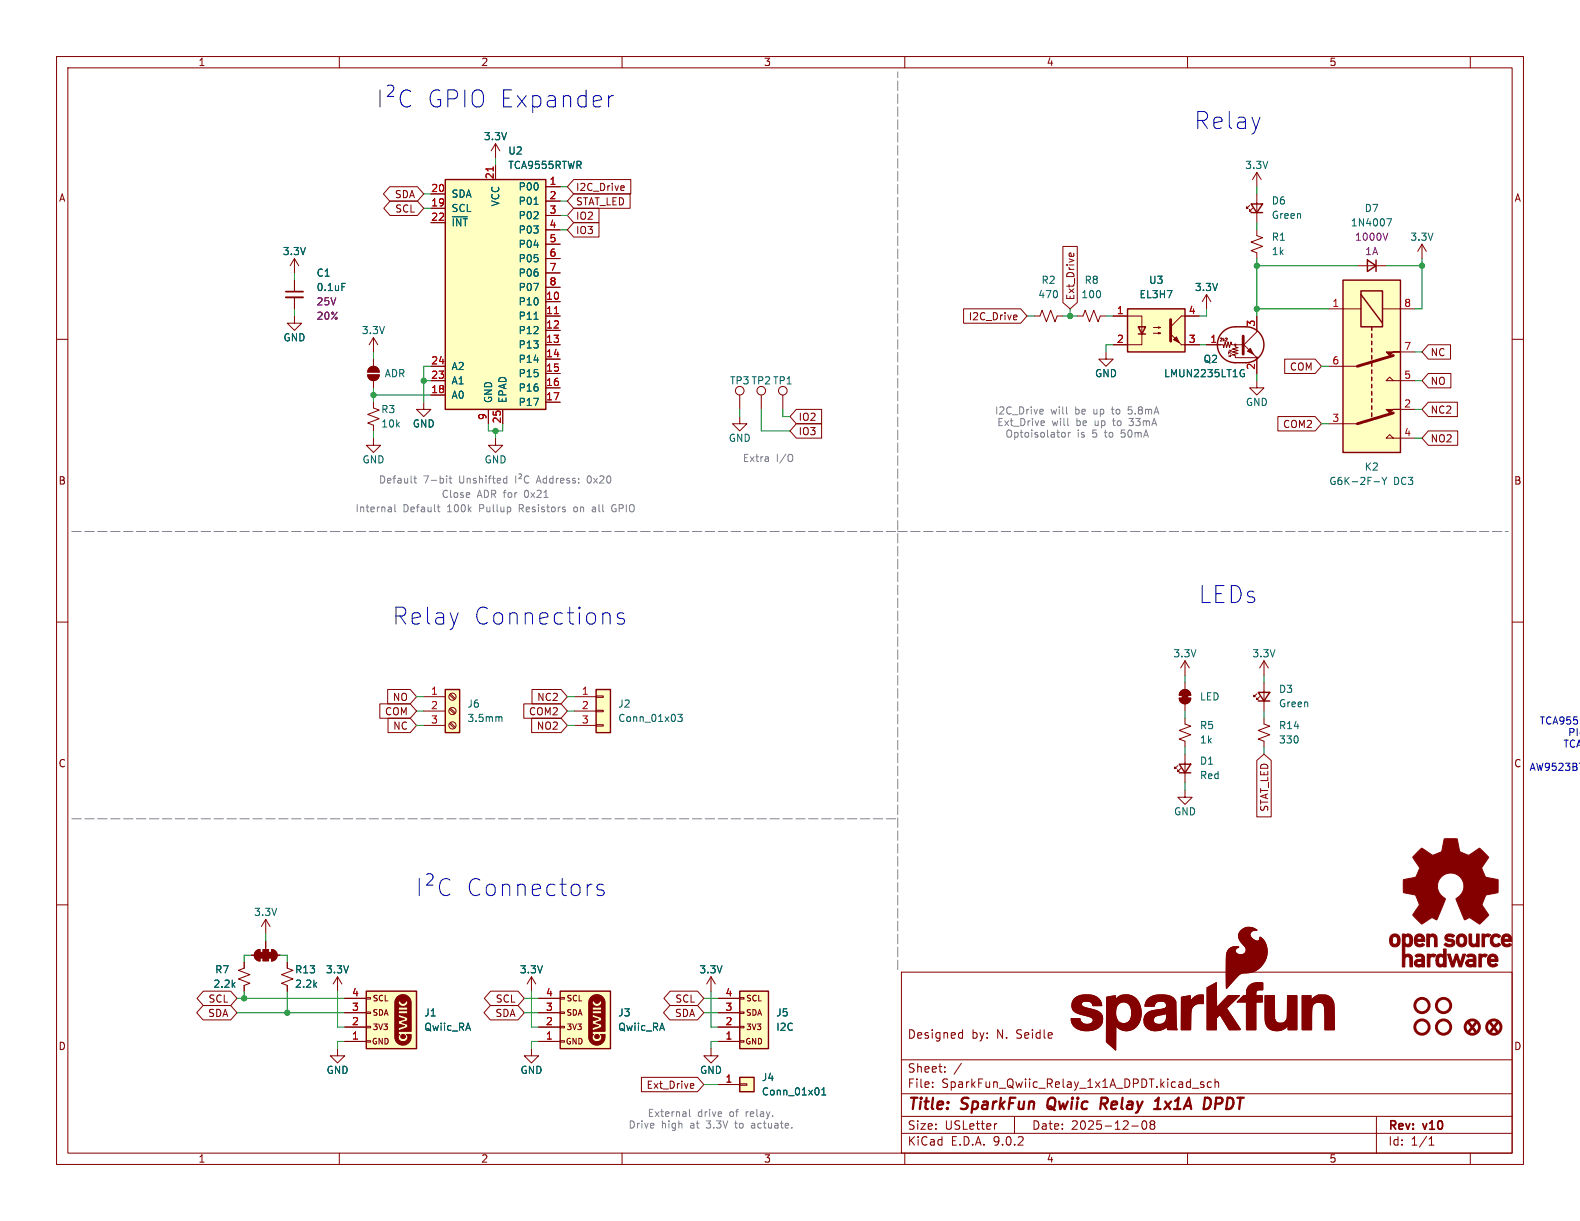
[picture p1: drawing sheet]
<svg xmlns="http://www.w3.org/2000/svg" width="279mm" height="216mm" viewBox="0 0 279 216" stroke-linecap="round" stroke-linejoin="round" font-family="sans-serif">
<g fill="none" stroke="#840000" stroke-width=".18">
<path d="M10 10h259.4v195.9h-259.4zM12 12h255.4v191.9h-255.4zM60 10v2M110 10v2M160 10v2M210 10v2M260 10v2M10 60h2M66 77.5v1.2h1.3l-1.3 1.3-1.2-1.3h1.2M130.8 69.9v2.5M134.6 69.9v2.5M267.4 60h2"/>
<path d="M10 110h2M267.4 110h2M209.5 139.7v1.3h1.3l-1.3 1.2-1.2-1.2h1.2M10 160h2M59.7 172.7l-.8 1.3M59.7 172.7l.8 1.3M59.7 172.7v2.6M159.4 171.9h108v32h-108zM267.4 160h2M159.4 197.4h108M159.4 193.4h108M159.4 187.4h108"/>
<path d="M164.9 192.1v.2M164.9 191.4v.1M167.1 189.4v.2M167.1 188.7v.1M169.8 182.6l.4 .1M170 188l-1.3 1.9M170.2 182.1v1.5M170.2 183.5l-.4 .1M176.3 198.7l-.3 .1M179.4 197.4v3M200.1 199.1h1.2M202.1 198.3a.81 .81 0 0 0 .3 1.4l.2-.2 .2-.4-.2-.8"/>
<path d="M203.4 198.3v.2l.2 .3M203.6 198.8l-.2 .3v.4l.2 .2 .5-.1 .1-.2-.1-.4-.2-.2M203.6 198.8h.3M204.1 198.3l.1 .2-.3 .3M210.9 192.4h1.1M212.9 191.4l-.4-.1-.2 .2 .1 .2 .5 .2v.3h-.6M214.2 191.4l-.4-.1-.3 .3v.4l.1 .2h.6M214.9 191.4l.2-.1 .3 .1 .1 .9M214.9 190.8v1.5M243.4 197.4v6.5M60 203.9v2M110 203.9v2"/>
<path d="M159.4 200.4h108M160 203.9v2M210 203.9v2M252.7 202.5h.9M252.7 201.4l.4-.4v1.5M260 203.9v2"/>
<circle cx="130.8" cy="69.1" r=".76"/>
<circle cx="134.6" cy="69.1" r=".76"/>
</g>
<path d="M185.4 194.4a1.5 1.5 0 0 0 0 1.6M195.2 195.2l.5 .9M195.6 194.1h-.8l-.2 2M195.6 195.1l-.9 .1M204.1 196.1h1.1M206.1 194.8l.8 1.3M207.1 194.8l-1.2 1.3M215 195.2h.7M215.9 194.1h-.8l-.3 2" fill="none" stroke="#840000" stroke-width=".4"/>
<g fill="#840000" stroke="#840000" stroke-width=".18">
<path d="M189.9 176.7a3.7 3.7 0 0 1 4.4-.1l.4 .6 .1 .6h-1.5a1.16 1.16 0 0 0-1.7-.7 .55 .55 0 0 0-.4 .6 .55 .55 0 0 0 .6 .4l1 .3a2.36 2.36 0 0 1 2.2 1.4 2.05 2.05 0 0 1-2.2 2.4 3.3 3.3 0 0 1-3.1-1.1l-.3-1h1.6a1.25 1.25 0 0 0 1 1 1.25 1.25 0 0 0 1.3-.6 .74 .74 0 0 0-.8-.8l-.4-.1a3.1 3.1 0 0 1-2.4-1.2l-.1-.9z"/>
<path d="M195.7 176.3l1.5-.2 .1 .7a2.5 2.5 0 0 1 2.5-.8 2.5 2.5 0 0 1 1.9 2 3.1 3.1 0 0 1-2.3 4.3 2.38 2.38 0 0 1-2.1-.9v4.3l-1.6-1.5v-5.1h1.6a1.53 1.53 0 0 0 1.9 1.8 2.11 2.11 0 0 0 .8-2.7 1.39 1.39 0 0 0-1.6-1 1.39 1.39 0 0 0-1.1 1.6v.3h-1.6z"/>
<path d="M203.1 176.6a4.1 4.1 0 0 1 4.4-.2l.4 .7 .1 4.2 .2 .8h-1.7l-.1-.5a2.79 2.79 0 0 1-3.8-.1l-.3-.6v-.6h1.7a.98 .98 0 0 0 1.4 .8 1.57 1.57 0 0 0 .8-1.9l-.6 .2a1.89 1.89 0 0 0-1.6 .7v.2h-1.7a1.78 1.78 0 0 1 1.9-1.7h.6a1.43 1.43 0 0 0 1.5-.7 .79 .79 0 0 0-1-.9 .96 .96 0 0 0-1.2 .9h-1.6l.2-.8z"/>
<path d="M208.9 176.3l1.5-.2 .1 1a2.13 2.13 0 0 1 2.3-1.2v1.6h-.5a1.6 1.6 0 0 0-1.7 2l-.1 2.6h-1.6z"/>
<path d="M213.5 174.7l1.6-.9v4.4l2.1-2.1h2l-2.3 2.2 2.4 3.8h-1.9l-1.7-2.6-.6 .5v2.1h-1.6z"/>
<path d="M219.5 164.5a2.13 2.13 0 0 1 2.8 0 .91 .91 0 0 0-1.2 .9 1.28 1.28 0 0 0 1.6 .9l.1-.5a.78 .78 0 0 1 .7 .5 3.9 3.9 0 0 1-.1 4.1 3.9 3.9 0 0 1-3.7 1.7 8.1 8.1 0 0 0-2.5 2.4l-.3 .3-.1-4.3a4.1 4.1 0 0 1 .5-2.7 1.84 1.84 0 0 1 1.8-.3 .68 .68 0 0 0-.7 .7 .68 .68 0 0 0 .8 .6 .93 .93 0 0 0 1.1-.5 .93 .93 0 0 0-.3-1.1 1.79 1.79 0 0 1-.5-2.7z"/>
<path d="M220.8 174.4a2.63 2.63 0 0 1 2.5-.6v1.2h-.4a.61 .61 0 0 0-.6 .1 .61 .61 0 0 0-.2 .7v.3h1.1v1.1h-1.1v4.9h-1.7v-4.9h-1.6l1.1-1.1h.5l.1-1.1z"/>
<path d="M223.7 176.1h1.7v4.1a1.18 1.18 0 0 0 1.5 .7 1.18 1.18 0 0 0 .7-1.4l.1-3.4h1.6v6h-1.5v-.9a2.34 2.34 0 0 1-3.8 .2l-.3-1z"/>
<path d="M230.3 176.1h1.5v.8a2.42 2.42 0 0 1 2.7-.9 2.32 2.32 0 0 1 1.4 2.7l.1 3.4h-1.7v-3.2a1.42 1.42 0 0 0-.7-1.6 1.22 1.22 0 0 0-1.6 1.3l-.1 3.5h-1.6z"/>
</g>
<path d="M199.4 54.6h10.1v7.6h-10.1z" fill="#ffffc2"/>
<path d="M199.4 54.6h10.1v7.6h-10.1zM201.3 57.8h1.3l-.7 1.3zM201.3 59.1h1.3M222.5 122.4h2l-1 1.6zM222.5 124h2" fill="none" stroke="#840000" stroke-width=".25"/>
<g fill="none" stroke="#840000" stroke-width=".18">
<path d="M190.5 55.9h1l.4-1 .8 2 .7-2 .8 2 .4-1h1M196.8 55.9h5.1v5.1h-5.1M204 57.9h1.2l-.3 .1v-.2l.3 .1M204 58.9h1.2l-.3 .2v-.3l.3 .1M212.1 55.9h-3.2l-1.9 1.9M213.4 52.1l-.8 1.2M213.4 52.1l.7 1.2M213.4 52.1v2.5M65 66.3h2.1a1.02 1.02 0 0 1-1.1 1 1.02 1.02 0 0 1-1-1zM65.3 65.1a1.02 1.02 0 0 1 1.1-.2 1.02 1.02 0 0 1 .7 .9h-2.1zM66 63.5v1.3M66 67.3v1.3"/>
<path d="M87.6 77.5v1.2h1.3l-1.3 1.3-1.2-1.3h1.2M138.4 69.9v2.5M195.6 62.2v1.3h1.2l-1.2 1.3-1.3-1.3h1.3M208.9 61h3.2M209.5 116.8v2.6M209.5 116.8l-.7 1.3M209.5 116.8l.8 1.3M223.5 116.8l-.7 1.3M223.5 116.8l.8 1.3M223.5 116.8v2.6M208.5 123.4h2.1a1.02 1.02 0 0 1-1.1 1.1 1.02 1.02 0 0 1-1-1.1zM208.8 122.2a1.02 1.02 0 0 1 1.1-.2 1.02 1.02 0 0 1 .7 .9h-2.1z"/>
<path d="M209.5 127v1l1.1 .4-2.1 .8 2.1 .7-2.1 .8 1 .4v1M209.5 120.7v1.2M209.5 124.5v1.2M222.2 122.7l-.5 .5v-.3v.3h.3M222.8 123.2l-.6 .5v-.3v.3h.3M223.5 127v1l1 .4-2 .8 2 .7-2 .8 1 .4v1M223.5 120.7v5M44.4 168.9h1.3M45.3 168.2l.7-.3v2a1.02 1.02 0 0 1-1-.6 1.02 1.02 0 0 1 .3-1.1zM47 166.4v1.5M48 167.9a1.02 1.02 0 0 1 1 1 1.02 1.02 0 0 1-1 1zM48.3 168.9h1.2"/>
<path d="M50.8 170.2v1l1 .4-2 .7 2 .8-2 .8 1 .3v1.1"/>
<circle cx="138.4" cy="69.1" r=".76"/>
</g>
<path d="M207 56.5v3.8" fill="none" stroke="#840000" stroke-width=".51"/>
<g fill="#840000" stroke="#840000" stroke-width=".18">
<path d="M207.5 60.1l.5-.5 .5 1z"/>
<path d="M207 59.1l1.9 1.9z"/>
<path d="M47.5 168.4h.5v1h-.5z"/>
<path d="M48 167.9a1.02 1.02 0 0 1 1 1 1.02 1.02 0 0 1-1 1z"/>
<path d="M46.5 167.9h1v2h-1z"/>
<path d="M46 168.4h.5v1h-.5z"/>
<path d="M45.3 168.2l.7-.3v2a1.02 1.02 0 0 1-1-.6 1.02 1.02 0 0 1 .3-1.1z"/>
<path d="M209 122.7h1.1v1h-1.1z"/>
<path d="M208.5 123.4h2.1a1.02 1.02 0 0 1-1.1 1.1 1.02 1.02 0 0 1-1-1.1z"/>
<path d="M208.8 122.2a1.02 1.02 0 0 1 1.1-.2 1.02 1.02 0 0 1 .7 .9h-2.1z"/>
<path d="M65 66.3h2.1a1.02 1.02 0 0 1-1.1 1 1.02 1.02 0 0 1-1-1z"/>
<path d="M65.3 65.1a1.02 1.02 0 0 1 1.1-.2 1.02 1.02 0 0 1 .7 .9h-2.1z"/>
</g>
<path d="M78.7 121.9h2.6v7.6h-2.6z" fill="#ffffc2"/>
<path d="M78.7 121.9h2.6v7.6h-2.6z" fill="none" stroke="#840000" stroke-width=".25"/>
<g fill="none" stroke="#840000" stroke-width=".18">
<path d="M74.9 123.2h3.8M74.9 125.7h3.8M74.9 128.3h3.8M79.5 122.9l.8 .8M79.5 125.4l.8 .8M79.5 127.9l.8 .9M79.7 122.7l.8 .8M79.7 125.2l.8 .9M79.7 127.8l.8 .8"/>
<circle cx="80" cy="125.7" r=".63"/>
<circle cx="80" cy="128.3" r=".63"/>
<circle cx="80" cy="123.2" r=".63"/>
</g>
<path d="M88.4 126.7l.4 .2v.7" fill="none" stroke="#006464" stroke-width=".18"/>
<path d="M130.8 175.3h5.1v10.1h-5.1z" fill="#ffffc2"/>
<path d="M130.8 175.3h5.1v10.1h-5.1z" fill="none" stroke="#840000" stroke-width=".25"/>
<path d="M66 71.1v1l1.1 .4-2.1 .8 2.1 .7-2.1 .8 1 .4v1M74.9 71.1v1.3h1.3l-1.3 1.3-1.2-1.3h1.2M127 176.5h3.8M127 179.1h3.8M130.8 176.4h.8v.3h-.8zM130.8 178.9h.8v.3h-.8zM125.7 185.4v1.3h1.3l-1.3 1.3-1.2-1.3h1.2M127 181.6h3.8M127 184.2h3.8M130.8 181.5h.8v.2h-.8zM130.8 184h.8v.3h-.8z" fill="none" stroke="#840000" stroke-width=".18"/>
<path d="M64.8 175.3h8.9v10.1h-8.9z" fill="#ffffc2"/>
<g fill="#840000" stroke="#840000" stroke-width=".18">
<path d="M70.3 176.3a1.46 1.46 0 0 1 2.4 .8v5.3h-2.3l1.7-.7v-.6l-1-.3 1-.3v-2.4h-.8v-.1a.8 .8 0 0 0 .8-1h-.4a.4 .4 0 0 1-.4 .4 .4 .4 0 0 1-.4-.4h-.5a.82 .82 0 0 0 .9 1v.1h-.9v.5h1.7v.1h-1.7v.6h1.7v.6l-1.7-.6v.6l1.1 .3-1.1 .3v.6l1.2 .3-1.1 .3-.1 1.2h.3a.79 .79 0 0 0 0 1.1 .79 .79 0 0 0 1.1 0 .79 .79 0 0 0 .1-1.1h.8a1.49 1.49 0 0 1-1.1 1.9 1.49 1.49 0 0 1-1.8-1.2v-6.5z"/>
<circle cx="71.3" cy="183.3" r=".4"/>
</g>
<path d="M64.8 175.3h8.9v10.1h-8.9z" fill="none" stroke="#840000" stroke-width=".25"/>
<g fill="none" stroke="#840000" stroke-width=".18">
<path d="M87.6 25.4l-.7 1.3M87.6 25.4l.8 1.3M87.6 25.4v2.5M52.1 55.9v1.3h1.2l-1.2 1.2-1.3-1.2h1.3M182.9 55.9h1l.4-1 .7 2 .8-2 .8 2 .3-1h1.1M43.2 170.2v1l-1 .4 2 .7-2 .8 2 .8-1 .3v1.1M61 176.5h3.8M61 179.1h3.8M64.8 176.4h.7v.3h-.7zM64.8 178.9h.7v.3h-.7zM61 181.6h3.8M61 184.2h3.8"/>
<path d="M64.8 181.5h.7v.2h-.7zM64.8 184h.7v.3h-.7z"/>
</g>
<path d="M105.4 121.9h2.5v7.6h-2.5z" fill="#ffffc2"/>
<path d="M105.4 121.9h2.5v7.6h-2.5z" fill="none" stroke="#840000" stroke-width=".25"/>
<g fill="none" stroke="#840000" stroke-width=".18">
<path d="M52.1 45.7v2.6M52.1 49.5v2.1M52.1 52.6v2M52.1 45.7l-.8 1.3M52.1 45.7l.7 1.3M66 59.7l-.7 1.3M66 59.7l.8 1.3M66 59.7v2.5M130.8 73.7v1.2h1.3l-1.3 1.3-1.3-1.3h1.3M101.6 123.2h3.8M101.6 125.7h3.8M101.6 128.3h3.8"/>
<path d="M105.4 123.1h1.3v.2h-1.3zM105.4 125.6h1.3v.3h-1.3zM105.4 128.1h1.3v.3h-1.3zM47 162.6l-.8 1.2M47 162.6l.8 1.2M47 162.6v2.5"/>
</g>
<path d="M60.5 50.1h.6M119.9 126.3h.7l-.4 .5 .4 .1v.6l-.2 .1-.5-.1" fill="none" stroke="#006464" stroke-width=".18"/>
<path d="M50.5 51.6h3.1" fill="none" stroke="#840000" stroke-width=".3"/>
<path d="M50.5 52.6h3.1" fill="none" stroke="#840000" stroke-width=".33"/>
<path d="M78.7 31.8h17.8v40.6h-17.8z" fill="#ffffc2"/>
<path d="M78.7 31.8h17.8v40.6h-17.8z" fill="none" stroke="#840000" stroke-width=".25"/>
<g fill="none" stroke="#840000" stroke-width=".18">
<path d="M76.2 34.3h2.5M76.2 36.8h2.5M76.2 39.4h2.5M87.6 29.2v2.6M96.5 33h2.6M96.5 35.6h2.6M96.5 38.1h2.6M96.5 40.6h2.6M96.5 43.2h2.6M96.5 45.7h2.6M96.5 48.3h2.6M96.5 50.8h2.6"/>
<path d="M96.5 53.3h2.6M96.5 55.9h2.6M96.5 58.4h2.6M76.2 64.8h2.5M76.2 67.3h2.5M76.2 69.9h2.5M86.4 72.4v2.5M88.9 72.4v2.5M96.5 61h2.6M96.5 63.5h2.6M96.5 66h2.6M96.5 68.6h2.6"/>
<path d="M96.5 71.1h2.6M94 185.4v1.3h1.2l-1.2 1.3-1.3-1.3h1.3"/>
</g>
<path d="M87.2 29.5v.7M98 55.5h.8" fill="none" stroke="#a90000" stroke-width=".18"/>
<path d="M94.4 36.1h.8M94.4 56.5h.8" fill="none" stroke="#006464" stroke-width=".18"/>
<path d="M99.1 175.3h8.8v10.1h-8.8z" fill="#ffffc2"/>
<g fill="#840000" stroke="#840000" stroke-width=".18">
<path d="M104.6 176.3a1.46 1.46 0 0 1 2.4 .8v5.3h-2.3l1.7-.7v-.6l-1-.3 1-.3v-2.4h-.8v-.1a.8 .8 0 0 0 .8-1h-.4a.4 .4 0 0 1-.4 .4 .4 .4 0 0 1-.4-.4h-.5a.82 .82 0 0 0 .9 1v.1h-.9v.5h1.7v.1h-1.7v.6h1.7v.6l-1.7-.6v.6l1.1 .3-1.1 .3v.6l1.1 .3-1.1 .3v1.2h.2a.79 .79 0 0 0 .1 1.1 .79 .79 0 0 0 1.1 0 .79 .79 0 0 0 .1-1.1h.8a1.49 1.49 0 0 1-1.1 1.9 1.49 1.49 0 0 1-1.8-1.2v-6.5z"/>
<circle cx="105.6" cy="183.3" r=".4"/>
</g>
<path d="M99.1 175.3h8.8v10.1h-8.8z" fill="none" stroke="#840000" stroke-width=".25"/>
<g fill="none" stroke="#840000" stroke-width=".18">
<path d="M222.2 67.3v1.3h1.3l-1.3 1.3-1.2-1.3h1.2M94 172.7l-.8 1.3M94 172.7l.7 1.3M94 172.7v2.6M95.2 176.5h3.9M95.2 179.1h3.9M99.1 176.4h.7v.3h-.7zM99.1 178.9h.7v.3h-.7zM125.7 172.7l-.7 1.3M125.7 172.7l.8 1.3M125.7 172.7v2.6M59.7 185.4v1.3h1.3l-1.3 1.3-1.3-1.3h1.3"/>
<path d="M95.2 181.6h3.9M95.2 184.2h3.9M99.1 181.5h.7v.2h-.7zM99.1 184h.7v.3h-.7z"/>
</g>
<path d="M237.5 49.5h10.1v30.5h-10.1z" fill="#ffffc2"/>
<g fill="none" stroke="#840000" stroke-width=".25">
<path d="M216.2 58.7a3.2 3.2 0 0 1 2.2-.9h1.9a3.2 3.2 0 0 1 3.2 3.2 3.2 3.2 0 0 1-3.2 3.1h-1.9a3.2 3.2 0 0 1-2.9-1.9 3.2 3.2 0 0 1 .7-3.5zM237.5 49.5h10.1v30.5h-10.1zM240.7 51.4h3.8v6.4h-3.8zM240.7 52.1l3.8 5.1M242.6 57.8v.6M242.6 59.1v.6M242.6 60.3v.7M242.6 61.6v.6M242.6 62.9v.6M242.6 64.1v.7M242.6 65.4v.6M242.6 66.7v.6"/>
<path d="M242.6 67.9v.7M242.6 69.2v.7M242.6 70.5v.6M242.6 71.8v.6M242.6 73v.7"/>
</g>
<g fill="none" stroke="#840000" stroke-width=".18">
<path d="M215.8 59.8h.3M216.3 59.8v.5M216.7 59.8h.2l.1 .1-.3 .4h.3M222.2 55.9v2.8l-2.5 2.5M234.9 54.6h5.8M244.5 54.6h5.7M213.4 61h2.9l.1 .5 .3-1 .2 1 .3-1 .2 1 .3-1 .1 .5h1.9M217.2 63l.4 .1M217.3 62.1h.5M217.4 61.9l.2 .2M217.8 62.5l-.5-.2v.3M217.8 61.9l-.2 .1"/>
<path d="M219.7 60.7l2.5 2.5h-3.8v-.3l-.5-.2 1-.2-1-.3 1-.2-1-.3 1-.2-.5-.2v-.3M222.2 63.5v2.5M234.9 64.8h5.1M234.9 74.9h5.1M246.4 67.3l-.7-.6-.6 .6h5.1M246.4 77.5l-.7-.7-.6 .7h5.1M247.6 62.2h2.6M247.6 72.4h2.6"/>
<circle cx="218.4" cy="61" r=".13"/>
<circle cx="222.2" cy="63.2" r=".13"/>
</g>
<path d="M246.4 62.9l-6.4 1.9M246.4 73l-6.4 1.9" fill="none" stroke="#840000" stroke-width=".51"/>
<g fill="#840000" stroke="#840000" stroke-width=".18">
<path d="M245.1 62.2h2.5h-1.2l-.7 .7z"/>
<path d="M245.1 72.4h2.5h-1.2l-.7 .6z"/>
<path d="M220.6 62.1l.5-.5 .5 1z"/>
</g>
<path d="M219.5 65.4h.5M219.8 66.1h.3v.4l-.3 .1h-.3M243 85.2h1M244.4 84.4l.4 .7M244.8 85.1v.6M245.2 84.4l-.4 .7" fill="none" stroke="#006464" stroke-width=".18"/>
<path d="M219.8 59.4v3.2z" fill="#840000" stroke="#840000" stroke-width=".51"/>
<path d="M130.8 190.5h2.5v2.5h-2.5z" fill="#ffffc2"/>
<path d="M221.2 36.1h2.1l-1.1 1.5zM221.2 37.6h2.1M241.8 46l1.5 1-1.5 1zM243.3 46v2M208.5 135.1h2.1l-1.1 1.6zM208.5 136.7h2.1M130.8 190.5h2.5v2.5h-2.5z" fill="none" stroke="#840000" stroke-width=".25"/>
<g fill="none" stroke="#840000" stroke-width=".18">
<path d="M68.9 33h4.9l1.1 1.3-1.1 1.3h-4.9l-1.1-1.3zM69 35.6h4.8l1.1 1.2-1.1 1.3h-4.8l-1.1-1.3zM76.2 34.3h2.5M76.2 36.8h2.5M76.2 39.4h2.5M87.6 29.2v2.6M96.5 33h2.6M96.5 35.6h2.6M96.5 38.1h2.6M101.4 39.4h4.5v2.5h-4.5l-1.1-1.3zM101.4 36.8h4.5v2.6h-4.5l-1.1-1.3zM101.4 34.3h10v2.5h-10l-1.1-1.2z"/>
<path d="M101.4 31.7h10.1v2.6h-10.1l-1.1-1.3zM110 32.8l.3 .1 .1 .2-.6 .2M110.3 33.6l-.3 .1M221 36.3l-.5 .5v-.2v.2h.2M221.5 36.8l-.5 .5v-.2v.2h.2M222.2 30.5v2.5M222.2 34.3v5.1M222.2 30.5l-.7 1.3M222.2 30.5l.8 1.3M52.1 49.5v2.1M52.1 52.6v2M96.5 55.9h2.6"/>
<path d="M96.5 40.6h2.6M96.5 43.2h2.6M96.5 45.7h2.6M96.5 48.3h2.6M96.5 50.8h2.6M96.5 53.3h2.6M96.5 58.4h2.6M170.4 54.6h10.1l1.1 1.3-1.1 1.3h-10.1zM179.4 55.7l.4 .1v.2l-.6 .1M179.8 56.5l-.4 .1M188 43.6h2.5v9.9l-1.3 1.1-1.2-1.1zM189.1 45.2v-.4l.3-.1 .1 .6"/>
<path d="M189.8 44.8l.1 .4M196.8 55.9h2.6M209.5 55.9h2.6M222.2 40.6v1.1l1.1 .3-2.1 .8 2.1 .8-2.1 .7 1 .4v1M222.2 55.9v2.5M240 47h5.1M251.5 43.2l-.8 1.3M251.5 43.2l.7 1.3M251.5 43.2v2.5M76.2 64.8h2.5M76.2 67.3h2.5M76.2 69.9h2.5"/>
<path d="M86.4 72.4v2.5M88.9 72.4v2.5M96.5 61h2.6M96.5 63.5h2.6M96.5 66h2.6M96.5 68.6h2.6M96.5 71.1h2.6M140.8 72.4h4.5v2.5h-4.5l-1.1-1.2zM140.8 74.9h4.5v2.6h-4.5l-1.1-1.3zM196.8 61h2.6M209.5 61h2.6M213.4 61h2.5"/>
<path d="M222.2 63.5v2.5M226 73.7h6.6l1.1 1.2-1.1 1.3h-6.6zM227.2 63.5h5.4l1.1 1.3-1.1 1.2h-5.4zM252.6 76.2h5.2v2.5h-5.2l-1.1-1.2zM252.6 61h3.9v2.5h-3.9l-1.1-1.3zM252.6 66h4v2.6h-4l-1.1-1.3zM252.6 71.1h5.1v2.6h-5.1l-1.1-1.3zM67.2 124.5h5.3l1.2 1.2-1.2 1.3h-5.3zM68.6 121.9h3.9l1.2 1.3-1.2 1.3h-3.9zM68.6 127h3.9l1.2 1.3-1.2 1.2h-3.9zM92.6 124.5h6.6l1.1 1.2-1.1 1.3h-6.6zM94 127h5.2l1.1 1.3-1.1 1.2h-5.2z"/>
<path d="M94.1 121.9h5.1l1.1 1.3-1.1 1.3h-5.1zM208.3 135.4l-.5 .5v-.3v.3h.2M208.8 135.9l-.5 .5v-.3v.3h.2M209.5 133.4v5M222.2 134.5l1.3-1.1 1.3 1.1v9.9h-2.6zM35.9 177.8h4.9l1.1 1.3-1.1 1.2h-4.9l-1.1-1.2zM36 175.3h4.8l1.1 1.2-1.1 1.3h-4.8l-1.2-1.3zM43.2 170.2v1M43.2 174.2v1.1M44.4 168.9h1.3M47 166.4v1.2M48.3 168.9h1.2"/>
<path d="M50.8 170.2v1M50.8 174.2v1.1M61 176.5h3.8M61 179.1h3.8M86.7 177.8h4.9l1.1 1.3-1.1 1.2h-4.9l-1.1-1.2zM86.8 175.3h4.8l1.1 1.2-1.1 1.3h-4.8l-1.2-1.3zM95.2 176.5h3.9M95.2 179.1h3.9M118.4 177.8h4.9l1.2 1.3-1.2 1.2h-4.9l-1.1-1.2zM118.5 175.3h4.8l1.2 1.2-1.2 1.3h-4.8l-1.1-1.3zM127 176.5h3.8M127 179.1h3.8"/>
<path d="M61 181.6h3.8M61 184.2h3.8M95.2 181.6h3.9M95.2 184.2h3.9M113.4 190.5h9.9l1.2 1.3-1.2 1.2h-9.9zM122.3 191.6l.3 .1 .1 .2-.6 .1M122.6 192.4h-.3M127 191.8h3.8M127 181.6h3.8M127 184.2h3.8M130.8 191.6h1.3v.3h-1.3z"/>
</g>
<path d="M94.4 36.1h.8M245.2 38.7h.9l-.6 1.2M60.5 50.1h.6M94.4 56.5h.8M219.5 65.4h.5M219.8 66.1h.3v.4l-.3 .1h-.3M145.3 193.6h.7M145.3 192.7l.4-.4v1.3" fill="none" stroke="#006464" stroke-width=".18"/>
<g fill="none" stroke="#840000" stroke-width=".51">
<circle cx="251.5" cy="177.8" r="1.27"/>
<circle cx="255.3" cy="177.8" r="1.27"/>
<circle cx="251.5" cy="181.6" r="1.27"/>
<circle cx="255.3" cy="181.6" r="1.27"/>
</g>
<path d="M245.4 41.2l-.4 1.3" fill="none" stroke="#840084" stroke-width=".18"/>
<g fill="#840000" stroke="#840000" stroke-width=".18">
<path d="M246 165.4a.97 .97 0 0 1 1.2-.1 .97 .97 0 0 1 .4 1.1 .94 .94 0 0 1-1 1 .94 .94 0 0 1-.9-1.1h.5a.5 .5 0 0 0 .5 .7 .5 .5 0 0 0 .4-.7 .49 .49 0 0 0-.4-.7 .49 .49 0 0 0-.5 .7h-.5l.1-.5z"/>
<path d="M248 165.2h.4v.2a.81 .81 0 0 1 1-.2 .81 .81 0 0 1 .4 1v.1a.82 .82 0 0 1-.4 1 .82 .82 0 0 1-1-.1v1.7a.81 .81 0 0 1 1-.1 .81 .81 0 0 1 .4 1v1.2h-.5v-1.2a.47 .47 0 0 0-.4-.7 .47 .47 0 0 0-.5 .7v1.2h-.4v-4.7h.4a.47 .47 0 0 0 .4 .7 .47 .47 0 0 0 .5-.6 .49 .49 0 0 0-.1-.7 .49 .49 0 0 0-.7 .1l-.1 .5h-.4z"/>
<path d="M250.3 169a.99 .99 0 0 1 1.2-.2 .99 .99 0 0 1 .4 1.2v1h-.5v-.2l-.2 .2a.78 .78 0 0 1-1.1-.8h.4a.47 .47 0 0 0 .6 .3 .47 .47 0 0 0 .3-.5 .76 .76 0 0 0-.9 .2h-.4a.77 .77 0 0 1 .9-.6h.4a.48 .48 0 0 0-.3-.5 .48 .48 0 0 0-.5 .2z"/>
<path d="M250.3 165.4a.92 .92 0 0 1 1.1-.2 .92 .92 0 0 1 .5 .9l.1 .4h-1.5a.65 .65 0 0 0 .5 .5 .65 .65 0 0 0 .6-.2l.3 .3a1.05 1.05 0 0 1-1.3 .2 1.05 1.05 0 0 1-.5-1.2h1.4a.47 .47 0 0 0-.5-.5 .47 .47 0 0 0-.5 .5h-.4z"/>
<path d="M252.3 165.2h.5v.2a.84 .84 0 0 1 1-.1 .84 .84 0 0 1 .3 1v1.1h-.4v-1.1a.48 .48 0 0 0-.5-.7 .48 .48 0 0 0-.4 .7v1.1h-.5z"/>
<path d="M252.4 168.7h.5v.2a.78 .78 0 0 1 1 0l-.3 .4a.53 .53 0 0 0-.7 0 .53 .53 0 0 0 0 .7v1h-.5z"/>
<path d="M255.3 167.8h.4v3.2h-.4v-.2a.84 .84 0 0 1-1.1 0 .84 .84 0 0 1-.3-1h.5a.48 .48 0 0 0 .4 .7 .48 .48 0 0 0 .5-.7 .48 .48 0 0 0-.5-.7 .48 .48 0 0 0-.4 .7h-.5a.83 .83 0 0 1 .3-1 .83 .83 0 0 1 1.1 .1z"/>
<path d="M255.7 165.3l.3-.1h.6l.6 .2-.2 .4-.2-.1a.52 .52 0 0 0-.8 .1l.1 .2a1.01 1.01 0 0 1 1.2 .7 1.05 1.05 0 0 1-1.8 .5l-.1-.2 .3-.3a.7 .7 0 0 0 1.1 0l-.3-.2a.73 .73 0 0 1-.8-.3 .73 .73 0 0 1 0-.9z"/>
<path d="M256 168.7h.5l.4 1.5 .4-1a.37 .37 0 0 1 .1-.4 .37 .37 0 0 1 .3-.1l.5 1.5 .5-1.5h.5l-.8 2.3h-.4l-.4-1.6-.4 1.1a.39 .39 0 0 1-.1 .4 .39 .39 0 0 1-.4 .1z"/>
<path d="M257.9 165.3a.98 .98 0 0 1 1.1 0 .98 .98 0 0 1 .4 1.2 .92 .92 0 0 1-1 .9 .92 .92 0 0 1-.9-1h.5a.49 .49 0 0 0 .6 .6 .49 .49 0 0 0 .3-.7 .49 .49 0 0 0-.4-.7 .49 .49 0 0 0-.5 .6v.2h-.5l.1-.7z"/>
<path d="M259.3 169a.97 .97 0 0 1 1.3-.3 .97 .97 0 0 1 .4 1.3v1h-.4l-.1-.2a.81 .81 0 0 1-1.3-.5h.4a.48 .48 0 0 0 .6 .3 .48 .48 0 0 0 .3-.6h-.6l-.3 .3h-.4a.77 .77 0 0 1 .9-.7h.4a.48 .48 0 0 0-.3-.5 .48 .48 0 0 0-.5 .2z"/>
<path d="M259.8 165.2h.4v.9a.52 .52 0 0 0 .2 .7 .52 .52 0 0 0 .6 0l.1-1.6h.5v2.2h-.5v-.2l-.3 .2a.79 .79 0 0 1-1-.5z"/>
<path d="M250.9 150.4l.5-.4 1.6 1a.58 .58 0 0 0 .9 0l.7-.3a.61 .61 0 0 0 .5-.8l.3-1.6h2.2l.1 .1 .3 1.7a.58 .58 0 0 0 .6 .7l.7 .3a.58 .58 0 0 0 .9-.2l1.4-.9 1.6 1.6-1.2 1.9 .7 1.6 2.2 .5v1.8a.36 .36 0 0 1 0 .4 .36 .36 0 0 1-.4 .1l-1.7 .4-.6 1.2a.61 .61 0 0 0 .2 1l.9 1.3-1.6 1.6-1.6-1a.52 .52 0 0 0-.8 .1l-.2 .1a.34 .34 0 0 1-.3-.4l-1.3-3.3a2.36 2.36 0 0 0 1.3-3 2.36 2.36 0 0 0-3-1.4 2.36 2.36 0 0 0-1.5 3l.4 .7 .6 .5a.38 .38 0 0 1 .3 .2 .38 .38 0 0 1-.1 .5l-1.4 3.2-.9-.3-1.8 1.1-1.4-1.4a.3 .3 0 0 1-.2-.3 .3 .3 0 0 1 .2-.3l1-1.4-.5-1.3a.6 .6 0 0 0-.8-.6l-1.5-.3v-2.2l2.1-.5 .6-1.2a.48 .48 0 0 0 0-.7l-1.1-1.6z"/>
<path d="M261.5 168.7h.5v.3a.69 .69 0 0 1 1-.1 .66 .66 0 0 1-.8 .3l-.2 .4v1.4h-.5z"/>
<path d="M262.1 165.2h.4v.2l.5-.3 .4 .1 .2 .1-.2 .2a.27 .27 0 0 1-.4 .1l-.4 .2-.1 1.6h-.4z"/>
<path d="M263.4 168.9a.98 .98 0 0 1 1.1 0 .98 .98 0 0 1 .4 1.1h-1.4a.58 .58 0 0 0 .4 .6 .58 .58 0 0 0 .6-.2l.3 .2a1.05 1.05 0 0 1-1.3 .3 1.05 1.05 0 0 1-.4-1.3h1.3a.47 .47 0 0 0-.4-.5 .47 .47 0 0 0-.5 .5h-.4z"/>
<path d="M263.8 165.4a1.05 1.05 0 0 1 1.6 .1l-.4 .3a.63 .63 0 0 0-.8-.1 .63 .63 0 0 0-.2 .9 .57 .57 0 0 0 1 .1l.3 .3a1.04 1.04 0 0 1-1.4 .2 1.04 1.04 0 0 1-.3-1.3z"/>
<path d="M265.8 165.3a.99 .99 0 0 1 1.2 0 .99 .99 0 0 1 .3 1.2h-1.4a.64 .64 0 0 0 1.1 .3v.1a.27 .27 0 0 1 .2 .3 .27 .27 0 0 1-.3 .2 1.03 1.03 0 0 1-1.1-.2 1.03 1.03 0 0 1-.3-1.1h1.4a.47 .47 0 0 0-.5-.5 .47 .47 0 0 0-.5 .5h-.4z"/>
<path d="M189.9 176.7a3.7 3.7 0 0 1 4.4-.1l.4 .6 .1 .6h-1.5a1.16 1.16 0 0 0-1.7-.7 .55 .55 0 0 0-.4 .6 .55 .55 0 0 0 .6 .4l1 .3a2.36 2.36 0 0 1 2.2 1.4 2.05 2.05 0 0 1-2.2 2.4 3.3 3.3 0 0 1-3.1-1.1l-.3-1h1.6a1.25 1.25 0 0 0 1 1 1.25 1.25 0 0 0 1.3-.6 .74 .74 0 0 0-.8-.8l-.4-.1a3.1 3.1 0 0 1-2.4-1.2l-.1-.9z"/>
<path d="M195.7 176.3l1.5-.2 .1 .7a2.5 2.5 0 0 1 2.5-.8 2.5 2.5 0 0 1 1.9 2 3.1 3.1 0 0 1-2.3 4.3 2.38 2.38 0 0 1-2.1-.9v4.3l-1.6-1.5v-5.1h1.6a1.53 1.53 0 0 0 1.9 1.8 2.11 2.11 0 0 0 .8-2.7 1.39 1.39 0 0 0-1.6-1 1.39 1.39 0 0 0-1.1 1.6v.3h-1.6z"/>
<path d="M203.1 176.6a4.1 4.1 0 0 1 4.4-.2l.4 .7 .1 4.2 .2 .8h-1.7l-.1-.5a2.79 2.79 0 0 1-3.8-.1l-.3-.6v-.6h1.7a.98 .98 0 0 0 1.4 .8 1.57 1.57 0 0 0 .8-1.9l-.6 .2a1.89 1.89 0 0 0-1.6 .7v.2h-1.7a1.78 1.78 0 0 1 1.9-1.7h.6a1.43 1.43 0 0 0 1.5-.7 .79 .79 0 0 0-1-.9 .96 .96 0 0 0-1.2 .9h-1.6l.2-.8z"/>
<path d="M208.9 176.3l1.5-.2 .1 1a2.13 2.13 0 0 1 2.3-1.2v1.6h-.5a1.6 1.6 0 0 0-1.7 2l-.1 2.6h-1.6z"/>
<path d="M213.5 174.7l1.6-.9v4.4l2.1-2.1h2l-2.3 2.2 2.4 3.8h-1.9l-1.7-2.6-.6 .5v2.1h-1.6z"/>
<path d="M219.5 164.5a2.13 2.13 0 0 1 2.8 0 .91 .91 0 0 0-1.2 .9 1.28 1.28 0 0 0 1.6 .9l.1-.5a.78 .78 0 0 1 .7 .5 3.9 3.9 0 0 1-.1 4.1 3.9 3.9 0 0 1-3.7 1.7 8.1 8.1 0 0 0-2.5 2.4l-.3 .3-.1-4.3a4.1 4.1 0 0 1 .5-2.7 1.84 1.84 0 0 1 1.8-.3 .68 .68 0 0 0-.7 .7 .68 .68 0 0 0 .8 .6 .93 .93 0 0 0 1.1-.5 .93 .93 0 0 0-.3-1.1 1.79 1.79 0 0 1-.5-2.7z"/>
<path d="M220.8 174.4a2.63 2.63 0 0 1 2.5-.6v1.2h-.4a.61 .61 0 0 0-.6 .1 .61 .61 0 0 0-.2 .7v.3h1.1v1.1h-1.1v4.9h-1.7v-4.9h-1.6l1.1-1.1h.5l.1-1.1z"/>
<path d="M223.7 176.1h1.7v4.1a1.18 1.18 0 0 0 1.5 .7 1.18 1.18 0 0 0 .7-1.4l.1-3.4h1.6v6h-1.5v-.9a2.34 2.34 0 0 1-3.8 .2l-.3-1z"/>
<path d="M230.3 176.1h1.5v.8a2.42 2.42 0 0 1 2.7-.9 2.32 2.32 0 0 1 1.4 2.7l.1 3.4h-1.7v-3.2a1.42 1.42 0 0 0-.7-1.6 1.22 1.22 0 0 0-1.6 1.3l-.1 3.5h-1.6z"/>
</g>
<path d="M12.7 94h146M158.7 94h108M12.7 144.8h146M158.7 171.5v-158.8" fill="none" stroke="#848484" stroke-width=".18" stroke-dasharray="1.7 .6"/>
<g fill="none" stroke="#009600" stroke-width=".18">
<path d="M74.9 36.8h1.3M74.9 34.3h1.3M87.6 27.9v1.3M99.1 38.1h1.2M99.1 35.6h1.2M99.1 33h1.2M222.2 33v1.3M222.2 39.4v1.2M52.1 48.3v1.2M52.1 54.6v1.3M99.1 40.6h1.2M181.6 55.9h1.3"/>
<path d="M188 55.9h2.5M189.2 54.6v1.3M195.6 55.9h1.2M213.4 54.6v1.3h-1.3M222.2 54.6h12.7M222.2 45.7v10.2M222.2 47h17.8M245.1 47h6.4M251.5 45.7v8.9h-1.3M66 62.2v1.3M66 68.6v2.5M66 76.2v1.3"/>
<path d="M66 69.9h10.2M74.9 67.3h1.3M76.2 64.8h-1.3v6.3M86.4 74.9v1.3h2.5v-1.3M87.6 76.2v1.3M130.8 72.4v1.3M134.6 72.4v3.8h5.1M138.4 72.4v1.3h1.3M196.8 61h-1.2v1.2M212.1 61h1.3M222.2 66v1.3M233.7 74.9h1.2"/>
<path d="M233.7 64.8h1.2M250.2 77.5h1.3M250.2 67.3h1.3M250.2 72.4h1.3M250.2 62.2h1.3M209.5 119.4v1.3M223.5 119.4v1.3M73.7 128.3h1.2M73.7 125.7h1.2M73.7 123.2h1.2M100.3 128.3h1.3M100.3 125.7h1.3"/>
<path d="M100.3 123.2h1.3M209.5 125.7v1.3M209.5 132.1v1.3M209.5 138.4v1.3M223.5 125.7v1.3M223.5 132.1v1.3M41.9 176.5h19.1M41.9 179.1h19.1M43.2 175.3v1.2M44.4 168.9h-1.2v1.3M47 165.1v1.3M49.5 168.9h1.3v1.3"/>
<path d="M50.8 175.3v3.8M59.7 175.3v6.3h1.3M92.7 176.5h2.5M92.7 179.1h2.5M94 175.3v6.3h1.2M124.5 176.5h2.5M124.5 179.1h2.5M125.7 175.3v6.3h1.3M61 184.2h-1.3v1.2M95.2 184.2h-1.2v1.2M124.5 191.8h2.5M127 184.2h-1.3v1.2"/>
</g>
<g fill="none" stroke="#848484" stroke-width=".18">
<path d="M184.1 72.4h.3l.1 .3-.6 .1M184.3 74.4l.3 .1 .1 .2-.6 .1M184.4 73.2h-.3M184.6 75.2l-.3 .1M187.8 76.5h.3l.3 .2-.1 .5h-.5M188.7 73.2h.1M188.9 75.2l.1 .1M188.9 76.5v.8M189.3 76.5l-.4 .2M199.5 73.1l.2 .1M199.6 75.1l.2 .2M200.1 71.9h-.6v.6l.2-.1"/>
<path d="M69.2 89.7v.8M69.2 90.4l-.1 .1M69.2 90h-.1M69.8 89.2v1.1l.2 .2M73.2 84.6h.5M73.4 84.1v1.1l.3 .2M77.3 89.7h.5M77.5 89.2v1.1l.3 .2M79 84.1v.2M79 84.6v.8M79.4 84.6h.5M79.6 84.1v1.1l.3 .2"/>
<path d="M89.3 84.6h.3M89.6 85.4h-.3M89.6 84.1v1.3M91.2 84.1v1.3M91.7 83.8h.3l.2 .2v.2l-.5 .4h.5M93.5 84.3a.6 .6 0 0 0-.8 .4 .6 .6 0 0 0 .6 .7l.2-.1M101.6 89.7l-.2 .2 .2 .5M104 84.3l-.2 .3 .2 .7M105.1 89.7h-.3M105.2 90h-.3l-.2 .2 .1 .2 .4 .1M108.7 90h.2M108.8 89.2a.61 .61 0 0 0-.6 .7 .61 .61 0 0 0 .7 .5"/>
<path d="M140.1 80.5v.9M121.9 196.2v1l.2 .2M133 199l-.1 .2 .1 .3"/>
</g>
<path d="M67.2 15.9v3M68.5 15.2l.7-.1a.61 .61 0 0 1 .3 1l-1 1h1.1M72.6 16.2a1.12 1.12 0 0 0-1.3-.2 1.12 1.12 0 0 0-.5 1.2 1.27 1.27 0 0 0 .3 1.3 1.27 1.27 0 0 0 1.4 .3l.1-.2M107.6 16.9v2M108.5 16.9a.77 .77 0 0 0-.9 .6M110.3 108.5l-.7-.2-.3 .2-.1 .3 .1 .4 1 .3 .2 .3-.2 .4-.3 .1h-.5l-.3-.1M74.1 155.4v3M75.4 154.6l.7-.1a.61 .61 0 0 1 .3 1l-1 1h1.2M79.6 155.6a1.12 1.12 0 0 0-1.3-.1 1.12 1.12 0 0 0-.6 1.1 1.27 1.27 0 0 0 .4 1.4 1.27 1.27 0 0 0 1.3 .2l.2-.1M106.7 156.5l-.7-.1-.3 .1-.1 .3 .1 .4 1 .3 .2 .3-.2 .4-.3 .2h-.5l-.3-.2" fill="none" stroke="#0000c2" stroke-width=".18"/>
<path d="M87.2 29.5v.7M98 55.5h.8" fill="none" stroke="#a90000" stroke-width=".18"/>
<g fill="#009600" stroke="#009600" stroke-width=".18">
<circle cx="222.2" cy="54.6" r=".46"/>
<circle cx="251.5" cy="47" r=".46"/>
<circle cx="43.2" cy="176.5" r=".46"/>
<circle cx="50.8" cy="179.1" r=".46"/>
<circle cx="74.9" cy="67.3" r=".46"/>
<circle cx="87.6" cy="76.2" r=".46"/>
<circle cx="222.2" cy="47" r=".46"/>
<circle cx="189.2" cy="55.9" r=".46"/>
<circle cx="66" cy="69.9" r=".46"/>
</g>
<g font-size="4.2" fill="#0000c2">
<text x="75.4" y="19.3">GPIO Expander</text>
<text x="211.2" y="23.1">Relay</text>
<text x="212" y="106.9">LEDs</text>
<text x="69.4" y="110.7">Relay</text>
<text x="83.7" y="110.7">Connections</text>
<text x="82.4" y="158.7">Connectors</text>
</g>
<text font-size="3.5" fill="#840000" x="258.8" y="183.4">x x</text>
<g font-size="2.8" fill="#840000">
<text x="160.4" y="196.8">Title:</text>
<text x="170.1" y="196.8">SparkFun</text>
<text x="186.1" y="196.8">Qwiic</text>
<text x="196.2" y="196.8">Relay</text>
<text x="206.6" y="196.8">1x1A</text>
<text x="216.1" y="196.8">DPDT</text>
</g>
<g font-size="2.1" fill="#840000">
<text x="160.4" y="183.9">Designed</text>
<text x="171.8" y="183.9">by:</text>
<text x="176.3" y="183.9">N.</text>
<text x="179.9" y="183.9">Seidle</text>
<text x="160.4" y="189.9">Sheet:</text>
<text x="160.4" y="192.6">File:</text>
<text x="166.5" y="192.6">SparkFun_Qwiic_Relay_1x1A_DPDT.kicad_sch</text>
<text x="160.4" y="202.8">KiCad</text>
<text x="160.4" y="200">Size:</text>
<text x="167.1" y="200">USLetter</text>
<text x="168.1" y="202.8">E.D.A.</text>
<text x="175.7" y="202.8">9.0.2</text>
<text x="182.4" y="200">Date:</text>
<text x="189.4" y="200">2025-12-08</text>
<text x="245.4" y="200.2">Rev:</text>
<text x="245.4" y="202.8">Id:</text>
<text x="249.5" y="202.8">1/1</text>
<text x="251.8" y="200.2">v10</text>
</g>
<g font-size="1.8" fill="#840000">
<text x="35" y="11.9">1</text>
<text x="85" y="11.9">2</text>
<text x="135" y="11.9">3</text>
<text x="185" y="11.9">4</text>
<text x="235" y="11.9">5</text>
<text x="10.3" y="35.9">A</text>
<text x="69.7" y="35.2">SDA</text>
<text x="101.8" y="34">I2C_Drive</text>
<text x="267.7" y="35.9">A</text>
<text x="69.8" y="37.8">SCL</text>
<text x="101.8" y="41.6">IO3</text>
<text x="101.8" y="39.1">IO2</text>
<text x="101.8" y="36.5">STAT_LED</text>
<text x="190.2" y="53.2" transform="rotate(-90 190.2 53.2)">Ext_Drive</text>
<text x="171.2" y="56.8">I2C_Drive</text>
<text x="228" y="65.7">COM</text>
<text x="252.9" y="63.2">NC</text>
<text x="252.9" y="68.3">NO</text>
<text x="141.1" y="74.6">IO2</text>
<text x="141.1" y="77.2">IO3</text>
<text x="226.8" y="75.9">COM2</text>
<text x="252.9" y="73.3">NC2</text>
<text x="252.9" y="78.4">NO2</text>
<text x="10.3" y="85.9">B</text>
<text x="267.7" y="85.9">B</text>
<text x="69.4" y="124.1">NO</text>
<text x="94.9" y="124.1">NC2</text>
<text x="68" y="126.7">COM</text>
<text x="69.4" y="129.2">NC</text>
<text x="93.4" y="126.7">COM2</text>
<text x="94.8" y="129.2">NO2</text>
<text x="10.3" y="135.9">C</text>
<text x="267.7" y="135.9">C</text>
<text x="224.5" y="143.6" transform="rotate(-90 224.5 143.6)">STAT_LED</text>
<text x="36.8" y="177.5">SCL</text>
<text x="87.6" y="177.5">SCL</text>
<text x="119.3" y="177.5">SCL</text>
<text x="10.3" y="185.9">D</text>
<text x="36.7" y="180">SDA</text>
<text x="87.5" y="180">SDA</text>
<text x="119.3" y="180">SDA</text>
<text x="267.7" y="185.9">D</text>
<text x="114.2" y="192.7">Ext_Drive</text>
<text x="35" y="205.8">1</text>
<text x="85" y="205.8">2</text>
<text x="135" y="205.8">3</text>
<text x="185" y="205.8">4</text>
<text x="235" y="205.8">5</text>
</g>
<g font-size="1.8" fill="#006464">
<text x="85.5" y="25">3.3V</text>
<text x="89.8" y="27.5">U2</text>
<text x="79.8" y="35.2">SDA</text>
<text x="89.8" y="30.1">TCA9555RTWR</text>
<text x="91.6" y="33.9">P00</text>
<text x="220.1" y="30.1">3.3V</text>
<text x="79.8" y="37.7">SCL</text>
<text x="79.8" y="40.2">~{INT}</text>
<text x="88.5" y="36.6" transform="rotate(-90 88.5 36.6)">VCC</text>
<text x="91.6" y="36.4">P01</text>
<text x="91.6" y="39">P02</text>
<text x="91.6" y="41.5">P03</text>
<text x="224.8" y="36.4">D6</text>
<text x="224.8" y="38.9">Green</text>
<text x="238.8" y="40.2">1N4007</text>
<text x="241.2" y="37.7">D7</text>
<text x="49.9" y="45.3">3.3V</text>
<text x="91.6" y="44">P04</text>
<text x="91.6" y="46.6">P05</text>
<text x="224.8" y="42.8">R1</text>
<text x="224.8" y="45.3">1k</text>
<text x="249.3" y="42.8">3.3V</text>
<text x="55.9" y="49.1">C1</text>
<text x="55.9" y="51.7">0.1uF</text>
<text x="91.6" y="49.1">P06</text>
<text x="91.6" y="51.7">P07</text>
<text x="183.5" y="52.9">470</text>
<text x="184.1" y="50.4">R2</text>
<text x="191.1" y="52.9">100</text>
<text x="191.7" y="50.4">R8</text>
<text x="201.4" y="52.9">EL3H7</text>
<text x="203.1" y="50.4">U3</text>
<text x="211.2" y="51.7">3.3V</text>
<text x="63.9" y="59.3">3.3V</text>
<text x="91.6" y="54.2">P10</text>
<text x="91.6" y="56.7">P11</text>
<text x="91.6" y="59.3">P12</text>
<text x="50" y="60.6">GND</text>
<text x="79.8" y="65.6">A2</text>
<text x="91.6" y="61.8">P13</text>
<text x="91.6" y="64.4">P14</text>
<text x="212.7" y="64.4">Q2</text>
<text x="67.9" y="66.9">ADR</text>
<text x="79.8" y="68.2">A1</text>
<text x="79.8" y="70.7">A0</text>
<text x="87.2" y="71.4" transform="rotate(-90 87.2 71.4)">GND</text>
<text x="89.8" y="71.4" transform="rotate(-90 89.8 71.4)">EPAD</text>
<text x="91.6" y="66.9">P15</text>
<text x="91.6" y="69.4">P16</text>
<text x="91.6" y="72">P17</text>
<text x="129" y="68.2">TP3 TP2 TP1</text>
<text x="193.5" y="66.9">GND</text>
<text x="205.7" y="66.9">LMUN2235LT1G</text>
<text x="220.2" y="72">GND</text>
<text x="67.3" y="73.3">R3</text>
<text x="67.3" y="75.8">10k</text>
<text x="72.9" y="75.8">GND</text>
<text x="64" y="82.1">GND</text>
<text x="85.6" y="82.1">GND</text>
<text x="128.8" y="78.3">GND</text>
<text x="241.2" y="83.4">K2</text>
<text x="235" y="86">G6K-2F-Y</text>
<text x="246.4" y="86">DC3</text>
<text x="207.4" y="116.4">3.3V</text>
<text x="221.4" y="116.4">3.3V</text>
<text x="82.6" y="125.3">J6</text>
<text x="109.2" y="125.3">J2</text>
<text x="212.1" y="124.1">LED</text>
<text x="226.1" y="122.7">D3</text>
<text x="226.1" y="125.3">Green</text>
<text x="82.6" y="127.9">3.5mm</text>
<text x="109.2" y="127.9">Conn_01x03</text>
<text x="212.1" y="129.1">R5</text>
<text x="212.1" y="131.7">1k</text>
<text x="226.1" y="131.7">330</text>
<text x="226.1" y="129.1">R14</text>
<text x="212.1" y="135.4">D1</text>
<text x="212.1" y="138">Red</text>
<text x="207.5" y="144.4">GND</text>
<text x="44.8" y="162.2">3.3V</text>
<text x="37.9" y="172.3">R7</text>
<text x="52.1" y="172.3">R13</text>
<text x="57.5" y="172.3">3.3V</text>
<text x="91.8" y="172.3">3.3V</text>
<text x="123.6" y="172.3">3.3V</text>
<text x="37.6" y="174.9">2.2k</text>
<text x="52.1" y="174.9">2.2k</text>
<text x="74.9" y="179.9">J1</text>
<text x="109.2" y="179.9">J3</text>
<text x="137.2" y="179.9">J5</text>
<text x="74.9" y="182.5">Qwiic_RA</text>
<text x="109.2" y="182.5">Qwiic_RA</text>
<text x="137.2" y="182.5">I2C</text>
<text x="57.7" y="190.1">GND</text>
<text x="91.9" y="190.1">GND</text>
<text x="123.7" y="190.1">GND</text>
<text x="134.6" y="191.4">J4</text>
<text x="134.6" y="193.9">Conn_01x01</text>
</g>
<g font-size="1.8" fill="#a90000">
<text x="76.2" y="34">20</text>
<text x="87.4" y="31.8" transform="rotate(-90 87.4 31.8)">21</text>
<text x="97.1" y="32.8">1</text>
<text x="97.1" y="35.3">2</text>
<text x="76.2" y="36.6">19</text>
<text x="76.2" y="39.1">22</text>
<text x="97.1" y="37.8">3</text>
<text x="97.1" y="40.4">4</text>
<text x="97.1" y="42.9">5</text>
<text x="97.1" y="45.5">6</text>
<text x="96.5" y="53.1">10</text>
<text x="97.1" y="48">7</text>
<text x="97.1" y="50.5">8</text>
<text x="96.5" y="55.6">11</text>
<text x="96.5" y="58.2">12</text>
<text x="197.4" y="55.6">1</text>
<text x="210.1" y="55.6">4</text>
<text x="222" y="57.9" transform="rotate(-90 222 57.9)">3</text>
<text x="235.5" y="54.4">1</text>
<text x="248.2" y="54.4">8</text>
<text x="76.2" y="64.5">24</text>
<text x="96.5" y="60.7">13</text>
<text x="96.5" y="63.2">14</text>
<text x="96.5" y="65.8">15</text>
<text x="197.4" y="60.7">2</text>
<text x="210.1" y="60.7">3</text>
<text x="213.9" y="60.7">1</text>
<text x="222" y="65.5" transform="rotate(-90 222 65.5)">2</text>
<text x="235.5" y="64.5">6</text>
<text x="248.2" y="62">7</text>
<text x="76.2" y="67.1">23</text>
<text x="76.2" y="69.6">18</text>
<text x="96.5" y="68.3">16</text>
<text x="96.5" y="70.9">17</text>
<text x="248.2" y="67.1">5</text>
<text x="86.1" y="74.4" transform="rotate(-90 86.1 74.4)">9</text>
<text x="88.6" y="75" transform="rotate(-90 88.6 75)">25</text>
<text x="235.5" y="74.7">3</text>
<text x="248.2" y="72.1">2</text>
<text x="248.2" y="77.2">4</text>
<text x="76.1" y="122.9">1</text>
<text x="76.1" y="125.5">2</text>
<text x="102.8" y="122.9">1</text>
<text x="102.8" y="125.5">2</text>
<text x="76.1" y="128">3</text>
<text x="102.8" y="128">3</text>
<text x="62.2" y="176.3">4</text>
<text x="62.2" y="178.8">3</text>
<text x="96.4" y="176.3">4</text>
<text x="96.4" y="178.8">3</text>
<text x="128.2" y="176.3">4</text>
<text x="128.2" y="178.8">3</text>
<text x="62.2" y="181.4">2</text>
<text x="62.2" y="183.9">1</text>
<text x="96.4" y="181.4">2</text>
<text x="96.4" y="183.9">1</text>
<text x="128.2" y="181.4">2</text>
<text x="128.2" y="183.9">1</text>
<text x="128.2" y="191.5">1</text>
</g>
<g font-size="1.8" fill="#840084">
<text x="239.5" y="42.8">1000V</text>
<text x="241.3" y="45.3">1A</text>
<text x="55.9" y="54.2">25V</text>
<text x="55.9" y="56.7">20%</text>
</g>
<g font-size="1.8" fill="#848484">
<text x="175.9" y="73.5">I2C_Drive</text>
<text x="176.2" y="75.5">Ext_Drive</text>
<text x="177.7" y="77.6">Optoisolator</text>
<text x="185.8" y="73.5">will</text>
<text x="186" y="75.5">will</text>
<text x="190.2" y="73.5">be</text>
<text x="190.4" y="75.5">be</text>
<text x="190.5" y="77.6">is</text>
<text x="193.3" y="77.6">5</text>
<text x="193.6" y="73.5">up</text>
<text x="193.9" y="75.5">up</text>
<text x="195.7" y="77.6">to</text>
<text x="197.1" y="73.5">to</text>
<text x="197.3" y="75.5">to</text>
<text x="198.7" y="77.6">50mA</text>
<text x="200.2" y="73.5">5.8mA</text>
<text x="200.4" y="75.5">33mA</text>
<text x="131.3" y="81.9">Extra</text>
<text x="137.3" y="81.9">I/O</text>
<text x="66.9" y="85.7">Default</text>
<text x="74.9" y="85.7">7-bit</text>
<text x="78" y="88.2">Close</text>
<text x="81.3" y="85.7">Unshifted</text>
<text x="84.4" y="88.2">ADR for</text>
<text x="93" y="88.2">0x21</text>
<text x="95.4" y="85.7">Address:</text>
<text x="104.5" y="85.7">0x20</text>
<text x="62.8" y="90.8">Internal</text>
<text x="71.3" y="90.8">Default</text>
<text x="79.2" y="90.8">100k</text>
<text x="85" y="90.8">Pullup</text>
<text x="92.2" y="90.8">Resistors</text>
<text x="102.1" y="90.8">on</text>
<text x="105.6" y="90.8">all</text>
<text x="109.2" y="90.8">GPIO</text>
<text x="114.4" y="197.7">External</text>
<text x="123.4" y="197.7">drive</text>
<text x="129.1" y="197.7">of</text>
<text x="132.2" y="197.7">relay.</text>
<text x="111.1" y="199.8">Drive</text>
<text x="116.9" y="199.8">high</text>
<text x="122.2" y="199.8">at</text>
<text x="125.2" y="199.8">3.3V</text>
<text x="130.5" y="199.8">to</text>
<text x="133.5" y="199.8">actuate.</text>
</g>
<g font-size="1.8" fill="#0000c2">
<text x="272.2" y="128.3">TCA9555R</text>
<text x="277.2" y="130.4">PI4IO</text>
<text x="270.4" y="136.5">AW9523BTQ</text>
<text x="276.4" y="132.4">TCA9</text>
</g>
<g font-size="1.4" fill="#840000">
<text x="65.8" y="179.8">SDA</text>
<text x="65.8" y="177.3">SCL</text>
<text x="100.1" y="179.8">SDA</text>
<text x="100.1" y="177.3">SCL</text>
<text x="131.8" y="179.8">SDA</text>
<text x="131.8" y="177.3">SCL</text>
<text x="65.7" y="184.9">GND</text>
<text x="65.8" y="182.3">3V3</text>
<text x="99.9" y="184.9">GND</text>
<text x="100.1" y="182.3">3V3</text>
<text x="131.7" y="184.9">GND</text>
<text x="131.8" y="182.3">3V3</text>
</g>
<g font-size=".7" fill="#840000">
<text x="215.5" y="60.6">2k2</text>
<text x="218" y="63.4" transform="rotate(-90 218 63.4)">47k</text>
</g>
</svg>
